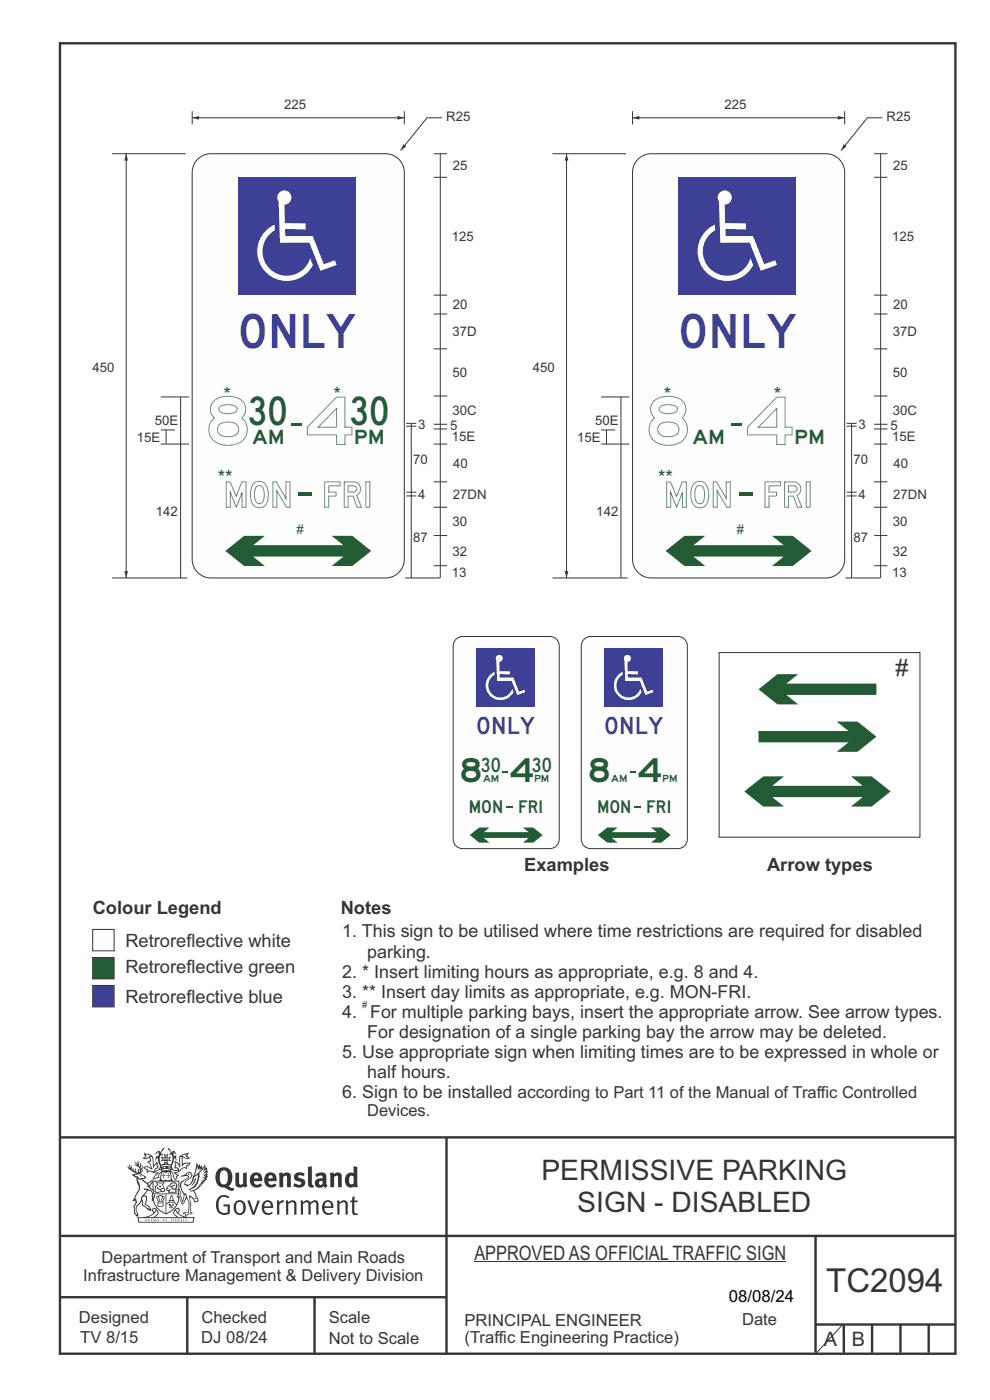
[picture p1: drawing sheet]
<svg xmlns="http://www.w3.org/2000/svg" width="210mm" height="297mm" viewBox="0 0 210 297" stroke-linecap="round" stroke-linejoin="round" font-family="sans-serif">
<g fill="none" stroke="#373435" stroke-width=".51">
<path d="M12.7 9.2h190v278h-190zM12.7 241.3h190M94.7 241.4v45.8M12.7 275.2h82M12.7 262.2h190.1M39.7 275.2v12M66.7 275.2v12M173 262.1v24.9M173 281h29.6M179 281v6M185 281v6M191 281v6"/>
<path d="M197 281v6"/>
</g>
<g fill="#373435">
<path d="M47 248.4a2.55 2.55 0 0 0 0 2.7l.3 .2a.81 .81 0 0 0 1-1v-.5a1.04 1.04 0 0 0-1.1-1.5zM46.3 248.1a1.82 1.82 0 0 1 2.1-.2 1.82 1.82 0 0 1 .9 1.8 2.29 2.29 0 0 1-.8 2l.7 .3h.5l-.2 .6a2.87 2.87 0 0 1-2-.7 2.12 2.12 0 0 1-1.7-3.1z" fill-rule="evenodd"/>
<path d="M49.9 248.9l.8-.2v2a.46 .46 0 0 0 .3 .6 .46 .46 0 0 0 .6-.3v-2.1l.7-.2v2.4l.2 .5-.5 .3-.3-.3a1.02 1.02 0 0 1-1.2 .3 1.02 1.02 0 0 1-.6-1.1z" fill-rule="evenodd"/>
<path d="M54 249.5l-.1 .5h.9a.49 .49 0 0 0-.2-.6 .49 .49 0 0 0-.6 .1zM53.4 249.1a1.34 1.34 0 0 1 1.6-.2 1.34 1.34 0 0 1 .6 1.5v.2h-1.7a.77 .77 0 0 0 .5 .8 .77 .77 0 0 0 .9-.4l.3 .5a1.59 1.59 0 0 1-2 .2 1.59 1.59 0 0 1-.5-2.1z" fill-rule="evenodd"/>
<path d="M57 249.5l-.1 .5h1a.49 .49 0 0 0-.2-.6 .49 .49 0 0 0-.7 .1zM56.4 249.1a1.34 1.34 0 0 1 1.6-.2 1.34 1.34 0 0 1 .7 1.5v.2h-1.8a.77 .77 0 0 0 .5 .8 .77 .77 0 0 0 .9-.4l.4 .5a1.59 1.59 0 0 1-2.1 .2 1.59 1.59 0 0 1-.5-2.1z" fill-rule="evenodd"/>
<path d="M59.2 248.9l.7-.2 .1 .4a.95 .95 0 0 1 1-.3 .95 .95 0 0 1 .7 .8v2.3h-.8v-2.3a.46 .46 0 0 0-.8 .1v2.2h-.8z" fill-rule="evenodd"/>
<path d="M62.6 249.1a1.75 1.75 0 0 1 2-.1l-.2 .5-.6-.2a.43 .43 0 0 0-.6 .3l.4 .3a1.04 1.04 0 0 1 1.2 1.1 1.04 1.04 0 0 1-1.4 1l-1.2-.4 .3-.6 1 .4 .4-.4a.88 .88 0 0 0-1-.5l-.4-.2-.1-.4z" fill-rule="evenodd"/>
<path d="M65.3 247.6l.8-.2 .1 3.8 .3 .2 .1 .4a.88 .88 0 0 1-1 0 .88 .88 0 0 1-.3-1z" fill-rule="evenodd"/>
<path d="M67.8 250.6a.43 .43 0 0 0-.1 .7 .43 .43 0 0 0 .7-.1v-.7zM66.8 249.1a1.7 1.7 0 0 1 2.4 .1v1.9l.3 .4-.4 .5-.5-.4a1.03 1.03 0 0 1-1.7-.1 1.03 1.03 0 0 1 .8-1.5h.7v-.4a.8 .8 0 0 0-1.2 .1z" fill-rule="evenodd"/>
<path d="M70 248.9l.7-.2 .1 .4a.95 .95 0 0 1 1-.3 .95 .95 0 0 1 .7 .8v2.3h-.8v-2.3a.46 .46 0 0 0-.8 .1v2.2h-.8z" fill-rule="evenodd"/>
<path d="M74.3 249.5a1.48 1.48 0 0 0 0 1.7h.5l.2-.1v-1.5l-.3-.2zM75 247.4l.8 .1 .1 4.4h-.7l-.1-.2a1.26 1.26 0 0 1-1.4 0 1.26 1.26 0 0 1-.5-1.3 1.29 1.29 0 0 1 .4-1.4 1.29 1.29 0 0 1 1.4-.1z" fill-rule="evenodd"/>
<path d="M46.4 253.9a1.72 1.72 0 0 1 2.3 0l-.3 .3a1.24 1.24 0 0 0-1.4-.2 1.24 1.24 0 0 0-.6 1.4 1.49 1.49 0 0 0 1.2 1.9l.7-.1v-1.3h-.8l-.1-.4h1.3v1.9a1.93 1.93 0 0 1-2.2 0 1.93 1.93 0 0 1-.7-2.2l.2-.8z" fill-rule="evenodd"/>
<path d="M50.4 255.1a1.65 1.65 0 0 0 .2 2.2 .99 .99 0 0 0 1-1.4 .78 .78 0 0 0-.4-.8 .78 .78 0 0 0-.8 0zM50 254.9a1.33 1.33 0 0 1 1.6-.1 1.33 1.33 0 0 1 .5 1.4 1.31 1.31 0 0 1-1.3 1.6 1.31 1.31 0 0 1-1.2-1.6v-.6z" fill-rule="evenodd"/>
<path d="M52.5 254.7l.4-.1 .9 2.6 .8-2.5h.5l-1.1 3h-.5z" fill-rule="evenodd"/>
<path d="M56.3 255.2l-.2 .7h1.3a.7 .7 0 0 0-.3-.8 .7 .7 0 0 0-.8 .1zM55.9 255a1.22 1.22 0 0 1 1.5-.2 1.22 1.22 0 0 1 .5 1.5h-1.8a.93 .93 0 0 0 .5 1 .93 .93 0 0 0 1.1-.2l.2 .3a1.43 1.43 0 0 1-1.8 .1 1.43 1.43 0 0 1-.6-1.7z" fill-rule="evenodd"/>
<path d="M58.7 254.7l.4-.1 .1 .5 .4-.4 .6-.1-.2 .5a.66 .66 0 0 0-.8 .7v1.9h-.4z" fill-rule="evenodd"/>
<path d="M60.6 254.7l.4-.1 .1 .5a.94 .94 0 0 1 1-.5 .94 .94 0 0 1 .8 .8v2.3h-.5l-.1-2.5a.81 .81 0 0 0-1.2 .3v2.2h-.4z" fill-rule="evenodd"/>
<path d="M63.7 254.7l.5-.1 .1 .5 .4-.3a.78 .78 0 0 1 1.1 .3 .9 .9 0 0 1 1-.5 .9 .9 0 0 1 .8 .8v2.3h-.5l-.1-2.5a.67 .67 0 0 0-1.1 .3v2.2h-.5v-2.4l-.4-.3-.7 .4v2.3h-.5z" fill-rule="evenodd"/>
<path d="M69 255.2l-.1 .7h1.3a.7 .7 0 0 0-.3-.8 .7 .7 0 0 0-.9 .1zM68.7 255a1.22 1.22 0 0 1 1.5-.2 1.22 1.22 0 0 1 .5 1.5h-1.8a.93 .93 0 0 0 .4 1 .93 .93 0 0 0 1.2-.2l.1 .3a1.44 1.44 0 0 1-1.7 .1 1.44 1.44 0 0 1-.6-1.7z" fill-rule="evenodd"/>
<path d="M71.4 254.7l.5-.1 .1 .5a.94 .94 0 0 1 1-.5 .94 .94 0 0 1 .8 .8v2.3h-.5l-.1-2.5a.81 .81 0 0 0-1.2 .3v2.2h-.4z" fill-rule="evenodd"/>
<path d="M74.7 253.9l.5-.1v.9h.7l-.1 .3h-.6v2.2l.1 .2h.5l.1 .3a.75 .75 0 0 1-1.2-.6v-2.1h-.4v-.3h.4z" fill-rule="evenodd"/>
<path d="M30.8 244.9l1.1 .3-.9 .5h-.4l.6-.5zM31.8 245.4h.2a2.44 2.44 0 0 1 .4 1.9l.1 .5 .7-1-.1 .6 .3 .3a.57 .57 0 0 0-.6 .7l-1-.1-.5 .2 .2-.5-.8-.3 .7-.1 .9 .5 .1-.1-.6-1.3-.2-.2h.5zM30.7 244.4l-.1 .5 .2 .4-.6 .4a1.04 1.04 0 0 0 1.4-.1l.2 .6-.3 .1-.2 .4a.94 .94 0 0 1 .8 1.1l-.2-.1a1.16 1.16 0 0 0-1.5-.1l.3 .4 .4 .2 .1 .5 .2 .1 .1-.2a.94 .94 0 0 1 1.1 .2l.8 .1-1.2 1.2a1.13 1.13 0 0 0 1.2-.2l.4-.1-.1-.4 .5-.8a.83 .83 0 0 0-.6 1.1l-.3-.1-.7 .4 1.1-1.4-.5 .1-.5-.1 1.3-.5-.1-.1-.9 .4v-.3l.2-.2 .3 .1 .1-.3-.2-.4v-.6l-.1-.4-.7 1v-.7a1.42 1.42 0 0 0-1.6-1.8z" fill-rule="evenodd"/>
<path d="M38.5 245.2l.5-.2 .7-.1-.6 .3 .8 .5h-.3zM38.3 245.5l.2-.1 .1 2a1.69 1.69 0 0 1 1.6-.6l-.8 .5 .1 .5a1.1 1.1 0 0 0-1.5 .6l-.1-.5-.2-.2h-.5l.3-.4-.3-.7a1.42 1.42 0 0 1 .8 1.1l.2-.1zM37.1 246.2l.1 1-.2 .3 .1 .4h.5l.1 .2a.96 .96 0 0 1-1.1-.1l-.1 .1a1.06 1.06 0 0 0 1.3 .2v.1a.72 .72 0 0 1-1 .2l.3 .5 .6 .2-.4 .2-.1 .6-.2-.3-.4-1.1-.4-.4 .4 .9a1.54 1.54 0 0 0 .7 1.2l.2-.3a.58 .58 0 0 1 .4-.8l.2-.1h-.3l-.5-.3 .9-.5a.93 .93 0 0 1 1.2-.5v.2l.2-.2 .1-.5a.99 .99 0 0 0 .7-.8l-1.3 .1-.3 .2-.1-1.4 .9 .4 .9-.3h-.4l-.5-.4 .4-.7-.6 .2a1.46 1.46 0 0 0-1.4 2.1v.4l-.2-.4z" fill-rule="evenodd"/>
<path d="M35.6 248.9l.2 .1-.1 .3 .4 .1h-.4v.6l-.1-.6h-.3l.3-.1z" fill-rule="evenodd"/>
<path d="M34.6 248.9l.2 .1v.3l.3 .1h-.3l-.1 .6v-.6h-.4l.4-.1z" fill-rule="evenodd"/>
<path d="M34.3 248.8a.57 .57 0 0 1 .9 .2 .57 .57 0 0 1 .9-.2l.2 1.4h-.2a.57 .57 0 0 1-.9 0 .69 .69 0 0 1-1.1 0zM34.2 248.1l-.3 2.1-.2 .4h3l-.2-.4-.3-2.1h-.2v.2l-.8-.1-.8 .1v-.2z" fill-rule="evenodd"/>
<path d="M34.2 252.4a.3 .3 0 0 0 .6 0 .3 .3 0 0 0-.6 0zM33.3 250.9l.3 .3-.3 .4a.79 .79 0 0 0 0 1.3l.8-.2-.1-.3a.55 .55 0 0 1-.7-.6l.1-.1 .2 .3 .3 .2 .8-.2-.4-.7 .4-.4-.7 .2zM33 250.7l1.1 .2 .9-.2-.4 .6 .4 1.2a.56 .56 0 0 1-.8 .3l-.2 .1a.73 .73 0 0 1-.9 .1 .73 .73 0 0 1-.3-1v-.4l.6-.4z" fill-rule="evenodd"/>
<path d="M35.6 251.8l.7-.4a.58 .58 0 0 1 1-.1 .58 .58 0 0 1-.4 .9l-.3-.3a.43 .43 0 0 1 .6-.4 .57 .57 0 0 0-.8 .2l-.2-.1-.3 .1 .4 .2a.55 .55 0 0 0 .9 .4v.5h-1.3l.3-.4-.1-.1-.6 .1 .2-.3-.2-.1zM35.4 251.8l-.1 .2a.39 .39 0 0 0 .2 .6h.3l-.2 .4h1.9l-.1-.8a.86 .86 0 0 0-.1-1.3 .86 .86 0 0 0-1.3 .4z" fill-rule="evenodd"/>
<path d="M36 254.8h.8v.2h-.8zM36.4 253.8l.2 .8h-.4zM36.4 253.5l-.3 .5-.1 .6h-.2v.4l-.7 .4 .2 .1a1.48 1.48 0 0 1 2.1 .2l.2-.1-.6-.5v-.5h-.2l-.1-.6z" fill-rule="evenodd"/>
<path d="M35.8 255.4l.4 .1 .1 .3 .3-.2-.2-.2a.38 .38 0 0 1 .5 .5l-.2-.2-.3 .2 .3 .2-.3 .3-.1-.4-.4 .4-.1-.2 .4-.3-.1-.1-.2 .1z" fill-rule="evenodd"/>
<path d="M34.5 254h.2v.2l-.2 .6h-.2zM33.6 255.3h.9v.2a.55 .55 0 0 1-.8 .4v-.2l-.2-.1zM33.4 254h.2l.2 .8h-.2zM33.6 255l.8-.1 .1 .2h-.8zM33.8 253.7h.5l-.2 1.1h-.1zM33.3 253.8l-.1 .3 .3 1.1a.48 .48 0 0 0-.1 .6 .48 .48 0 0 0 .5 .2h.5a.49 .49 0 0 0 .2-.8l.3-1.1-.1-.3a1.42 1.42 0 0 0-1.5 0z" fill-rule="evenodd"/>
<path d="M33.7 251.5l.4 .1 .1 .3h-.3z" fill-rule="evenodd"/>
<path d="M41.3 250.1l.3-.2-.2 .8-.6 .8h-.2l.5-.7z" fill-rule="evenodd"/>
<path d="M39.7 249l.3-.2 .5 .2a.88 .88 0 0 1-.6 1.1 1.22 1.22 0 0 0-.8 1.3l.5 .2a.72 .72 0 0 0 .9-.4l.5-.8 .2-.6 .8-.6v.2a2.85 2.85 0 0 1-2 2.9l.1 .1a2.13 2.13 0 0 0 1.9-1.5v-.3a2.01 2.01 0 0 0 .3-1.7l1.1-1.3-.4 1 .7-.5-.7 1 .8-.4-.8 .8 .7-.2-.9 .6 .8-.1-.8 .4h.7l-.8 .3 .3 .2h-.4l.2 .3h-.4l.2 .3h-.4l.1 .2h-.1a2.16 2.16 0 0 1-2 1.1l.1 .2 .4-.1a.76 .76 0 0 1 .7 .8l.5 1.2-.6 .2a1.45 1.45 0 0 0-1.1-1.3l.2 1.8-.1 1.8 .4 .3a1.07 1.07 0 0 0-1.2 .4v-.3l-.5-.2a.87 .87 0 0 1 1.1-.1v-.7a4.4 4.4 0 0 0-.6-3.1l-.1-.3h-.2a2.16 2.16 0 0 1-.7-2.2l.3-.4 1.2-.7a.55 .55 0 0 0-.4-.8zM37.8 252.4a.76 .76 0 0 1 .3 1.1l.6 1.6 .4-1.7 .2 .1a.61 .61 0 0 1-.1 .9l-.3 .8-.2 .1-.7-1.6-.3 .1a1.18 1.18 0 0 0 .1-1.4zM41.8 247.5l.2 .7 .3-.5v.6l.4-.5a1.9 1.9 0 0 1-1.2 1.4l-.3 .3zM38.2 249.6l1.4-.2 .2 .2v.3l-.5 .2a1.26 1.26 0 0 0-.9 1.9l.2 .7a1.84 1.84 0 0 1 .1 2.1l-.4-1.4a.96 .96 0 0 0-.4-1.2l-.4 .2a.78 .78 0 0 1 0 1.3l.1 .3h.4l.4 1.1a.38 .38 0 0 0 .2 .4 .38 .38 0 0 0 .4-.1l.6-1.2a2.94 2.94 0 0 1 .4 2.5l-.1 .4h-.8l-.3 .4v.2l.4-.1 .1 .4 .2 .1a1.02 1.02 0 0 1 1.3-.5v-.4l-.3-.1 .1-1.8-.3-1.3h.1a1.14 1.14 0 0 1 .8 1 .63 .63 0 0 0 .8-.2 .63 .63 0 0 0-.2-.9l-.6-1.2 .9-.6 .2-.4h.3l-.1-.2h.4l-.1-.3h.3l-.1-.3 .5-.1-.2-.2 .6-.4v-.2h-.2l.4-.5h-.3l.3-.5-.4 .1 .4-.5v-.3l-.3 .2 .2-.7-.1-.2-.4 .3v-.8l-.6 .8-.2-.8-.2 .5-.3-.7-.1 .6-.5-.8-.1 1.4-.6 1.8a1.81 1.81 0 0 1-1 1.5l-.6-.2a1.75 1.75 0 0 1 1.1-1.2 .75 .75 0 0 0 .1-1.3 .75 .75 0 0 0-1.2 .4z" fill-rule="evenodd"/>
<path d="M41.2 254.1h.3l.2 .2-.4 .1z" fill-rule="evenodd"/>
<path d="M29.4 258.4h11.6l-.1 .8h-11.4zM31.3 258.2l.5-.1a2.48 2.48 0 0 0 1.4-1.3l.3 .5-.5 .6-.5 .3zM32.5 256.6l.3-.2 .2 .1-.3 .7zM37.2 256.8a2.65 2.65 0 0 0 1.8 1.4h-1.1l-.5-.3-.5-.6zM37.4 256.5l.2-.1 .3 .2-.3 .6zM29.2 258.2l.1 1.2h11.8l.2-1.1-.2-.1a4.1 4.1 0 0 1-3.3-.9l.3-.4-.1-.6a1.06 1.06 0 0 0-1.3 1l.2 .4 .6 .5h-4.7l.3-.1a.84 .84 0 0 0 .6-.8 .84 .84 0 0 0-.5-.8l-.3-.2h-.5l-.1 .6 .3 .4a4.2 4.2 0 0 1-3.4 .9z" fill-rule="evenodd"/>
<path d="M31 258.7l.1 .2h-.2zM31 258.5l-.3 .6 .4-.2 .2 .2z" fill-rule="evenodd"/>
<path d="M31.3 258.6h.3v.4a.25 .25 0 0 0 .2-.1 .25 .25 0 0 0-.1-.3h.1a.29 .29 0 0 1 0 .4 .29 .29 0 0 1-.4 0 .29 .29 0 0 1 0-.4z" fill-rule="evenodd"/>
<path d="M32.2 258.6a.22 .22 0 0 1 .3 .2 .22 .22 0 0 1-.3 .2zM32 258.6l.1 .4a.33 .33 0 0 0 .4 0 .33 .33 0 0 0 0-.4 .33 .33 0 0 0-.5 0z" fill-rule="evenodd"/>
<path d="M32.9 258.7l.1 .2h-.2zM32.9 258.5l-.2 .6 .3-.2 .2 .2z" fill-rule="evenodd"/>
<path d="M33.3 258.6h.2l.1 .1 .2-.1-.2 .2 .2 .3-.3-.3-.1 .3h-.1l.2-.3z" fill-rule="evenodd"/>
<path d="M34.7 258.7l.1 .2h-.2zM34.7 258.5l-.3 .6 .4-.2 .2 .2z" fill-rule="evenodd"/>
<path d="M35 258.5h.5l-.2 .1v.5h-.2l.1-.5z" fill-rule="evenodd"/>
<path d="M36.2 258.6l.3-.1-.1 .1v.2h.1h-.1v.3h-.2z" fill-rule="evenodd"/>
<path d="M36.7 258.6h.2v.5h-.2z" fill-rule="evenodd"/>
<path d="M37.3 258.6a.22 .22 0 0 1 .3 .2 .22 .22 0 0 1-.3 .2zM37.1 258.6v.4a.33 .33 0 0 0 .5 0 .33 .33 0 0 0 0-.4 .33 .33 0 0 0-.5 0z" fill-rule="evenodd"/>
<path d="M37.8 258.6l.4-.1-.2 .1v.2h.1h-.1v.2l.2 .1h-.4z" fill-rule="evenodd"/>
<path d="M38.4 258.6h.2l-.1 .4 .2 .1h-.3z" fill-rule="evenodd"/>
<path d="M38.9 258.6h.2v.5h-.2z" fill-rule="evenodd"/>
<path d="M39.3 258.6h.2h-.1l.2 .3-.2 .2-.1-.1v-.1l.2 .1z" fill-rule="evenodd"/>
<path d="M34.2 247.4a1.51 1.51 0 0 1 2 .2 2.67 2.67 0 0 0-2.1 0zM35.7 247.6l.4 .1 .1 .3-.4-.1zM34.6 247.6h.5l.1 .2h-.4zM34 247.8l.3 .2h-.3zM34.9 246.9l.3-.2 .3 .2zM34.9 245.6l.2 .1v.3h-.2zM35 245.1l.2 .2 .2-.2-.1 .3h-.2zM35.1 246.3h.2l.1 .4-.2-.2-.2 .2zM35.3 245.7l.2-.1v.4h-.2zM34.4 245.7h.3l.1 .3-.4 .1 .2-.2zM35.7 245.7h.3l-.2 .2 .2 .2-.4-.1zM32.7 244.9l1-.5-.1 1-.2-.2-.3 .2-.3 1.1 .5-1 .3 .9a1.84 1.84 0 0 1 .2 1.7l.4 .1a2.48 2.48 0 0 1 2.2 0l.2-.2-.2-.7 .7-1.8 .4 .7-.2-1-.2-.1-.2 .3v-.9l.6 .4-.6-.8-.3 .1-.1 .4-.5-.9-.5-.3 .2 .5 .6 .5-.5 .8 .4-.4a2.06 2.06 0 0 1 0 2.3l-.5-.2-.2-.6 .1-.1 .8 .2-.4-.5 .4-.5-.7 .2-.2-.2 .2-.7-.5 .4-.5-.4 .2 .7-.2 .2-.7-.2 .4 .5-.4 .5 .8-.2 .1 .1-.2 .6-.5 .2a2.02 2.02 0 0 1 0-2.2l.3 .5-.1-.7-.3-.1 .8-1.2-.4 .3-.5 .8-.2-.3a.8 .8 0 0 0-.8 .5z" fill-rule="evenodd"/>
<path d="M29.2 250.1l.3 .1a.61 .61 0 0 1 .8 .4l.3 .2a.8 .8 0 0 1 .6 1l.4 .1 .5 .5a1 1 0 0 1 .5 1.1l-.1 .7v-.5h-.1a.96 .96 0 0 0-.8-1.3l-.2-.2h-.7l-.1-.1-.1 .1 .1 .3h.6l-1.2 1.3-.2 1-.4 .6a1.33 1.33 0 0 0-.5 1.8l.2 .5a1.26 1.26 0 0 1-.5-1.5l-.1-.3a1.56 1.56 0 0 0 .4-1.7l-.3 .2 .2-.5a3.2 3.2 0 0 0 .7-3zM30.4 253.9h.4a2.06 2.06 0 0 1-.1 1.6l.7 .5 .4 .4-.6-.1-.8-.6-.1-.9a.51 .51 0 0 1 .1-.9zM28.6 249.3a1.52 1.52 0 0 1 2.1 .5l-1.1 .2-.2-.1-.1-.4h-.5zM27.5 247v.8l-.3-.4h-.1a3.1 3.1 0 0 0 1.9 1.6l-1 .1 .5 .6 .5 .1 .1 1.1a1.84 1.84 0 0 1-.3 2.5l-.4 .9-.3 .4 .2 .1 .4-.1 .1 .4-.2 .5-.3 .2 .1 1.7h.2l.3 .5 .1 .1 .4-.1-.1-.5a1.3 1.3 0 0 1-.1-1.7l.9-1 .1 1.1 .6 .2 .5 .5 .1-.1 .2 .3h.5a1.85 1.85 0 0 0-1.2-1.4l.1-.3a1.39 1.39 0 0 0 0-1.4l-.5-.1 .5-.5a.66 .66 0 0 1 .9-.4 .66 .66 0 0 1 .3 .9l-.1 .4 .2-.1v.2l-.1 .3 .2 .5 .1-.3a2.24 2.24 0 0 0 .1-2.2 .73 .73 0 0 1-.7-.7 .73 .73 0 0 1 .6-.7v-.2a.94 .94 0 0 0-.9 .8 .48 .48 0 0 1-.1-.6 .48 .48 0 0 1 .5-.2l.5-.3a.51 .51 0 0 0-.8 .2l-.5 .2-1-.8h.6l.2-.5-1.2-.7 .5-.5v-.3l-.5 .4 .1-.2a.69 .69 0 0 0 .2-1v.4l-.2 .3v-1.1l-.3-.2 .1 .6-.1 .2-.4-1.3v.7l-.6-.4 .5 .7-.6-.2 .3 .3a1 1 0 0 1 .7 1.4l-.2-.8v.9l-.5-.2v-.8l-.2 .7-.2-.1-.1-.6-.2 .4-.2-.2 .1-.7-.2 .5z" fill-rule="evenodd"/>
<path d="M29.6 249.4l.2-.1 .3 .2z" fill-rule="evenodd"/>
<path d="M32.4 250.5h5.6v2l-.2-.1v-1.7h-5.2v2.5h5.2v-.8l.1 .2-.1 1.1v-.3h-2.5v4a4.1 4.1 0 0 0 2.6-3.6l.1-.1a4 4 0 0 1-2.8 3.9 4.2 4.2 0 0 1-2.8-4.7l.1 1.2 .1-.1a3.8 3.8 0 0 0 2.5 3.4v-4h-2.5l-.2-.9z" fill-rule="evenodd"/>
<circle cx="40" cy="249.1" r=".17"/>
</g>
<path d="M19.7 203.1h4.5v4.6h-4.5z" fill-rule="evenodd" fill="#235b35" stroke="#373435" stroke-width=".21"/>
<path d="M19.7 209.1h4.5v4.5h-4.5z" fill-rule="evenodd" fill="#3e4095" stroke="#373435" stroke-width=".21"/>
<path d="M19.7 197.2h4.5v4.5h-4.5z" fill-rule="evenodd" fill="#fefefe" stroke="#373435" stroke-width=".21"/>
<g fill="#235b35">
<path d="M160.9 155.1h19.1l-2.5-2h4.4l4 3.2-4 3.2h-4.4l2.5-2h-19.1z" fill-rule="evenodd"/>
<path d="M157.9 167.9l4-3.2h4.4l-2.5 2h19.2l-2.5-2h4.4l4 3.2-4 3.2h-4.4l2.5-2h-19.2l2.5 2h-4.4z" fill-rule="evenodd"/>
<path d="M160.9 146.2l4-3.2h4.4l-2.5 2h19.1v2.4h-19.1l2.5 2h-4.4z" fill-rule="evenodd"/>
</g>
<path d="M152.5 138.4h42.6v39.2h-42.6zM100.6 267.7h66.2M178.8 280.9l-5.7 6.2" fill="none" stroke="#373435" stroke-width=".21"/>
<path d="M135.3 33.8a3.9 3.9 0 0 1 2.8-1.2h37.1a4 4 0 0 1 4 4v82.1a4 4 0 0 1-4 3.9h-37.1a4 4 0 0 1-3.9-3.9v-82.1a3.9 3.9 0 0 1 1.1-2.8z" fill-rule="evenodd" fill="#fefefe" stroke="#373435" stroke-width=".21"/>
<path d="M141.2 116.9l4-3.2h4.4l-2.5 2h19.2l-2.5-2h4.4l4 3.2-4 3.2h-4.4l2.5-2h-19.2l2.5 2h-4.4z" fill-rule="evenodd" fill="#235b35"/>
<path d="M134.2 25h45" fill="none" stroke="#373435" stroke-width=".21"/>
<g fill="#373435">
<path d="M177.7 24.6l1.5 .4-1.5 .4z"/>
<path d="M134.2 25l1.4-.4v.8z"/>
</g>
<path d="M187.2 25h-3.2l-5.6 6.9" fill="none" stroke="#373435" stroke-width=".21"/>
<path d="M179 30.6l.6 .5-1.2 .8z" fill="#373435"/>
<g fill="none" stroke="#373435" stroke-width=".21">
<path d="M134.2 23.6v2.8M179.2 23.6v2.8M185.4 32.6h2.8M185.4 37.6h2.8M186.8 32.6v58.4M185.4 66.6h2.8M185.4 74h2.8M185.4 62.6h2.8M185.4 90h2.8M185.4 94.2h2.8M185.4 91h2.8M185.4 84h2.8"/>
<path d="M185.4 113.6h2.8M185.4 107.6h2.8M185.4 102.2h2.8M186.8 102.2v20.4M185.4 120h2.8"/>
</g>
<path d="M143.9 37.6h25v25h-25z" fill-rule="evenodd" fill="#3e4095"/>
<path d="M152.5 41a1.5 1.5 0 0 1 2.6 .2 1.5 1.5 0 0 1-1.4 2.2l.1 3.9 4.4 .1v1.3l-4.3-.1v1.5l5.8-.1 2.4 6.1 2.3-.9 .4 1-3.4 1.2-2.4-5.9h-6.2l-.3-8.7-.2-.4a1.5 1.5 0 0 1 .2-1.4zM149.7 49l2-1.4v1.2a5.2 5.2 0 0 0-.7 8.6 5.2 5.2 0 0 0 8.2-2.6l.6 1.5a6.3 6.3 0 0 1-9.2 2.1 6.3 6.3 0 0 1-.9-9.4z" fill-rule="evenodd" fill="#fefefe"/>
<path d="M155.2 89.8h2.2v.6h-2.2z" fill="#235b35"/>
<path d="M186.8 91v11.2M179.3 122.6h7.4" fill="none" stroke="#373435" stroke-width=".21"/>
<path d="M156.7 104.4h3v.8h-3z" fill="#235b35"/>
<path d="M120.2 32.6v90M131.7 94.2v28.4M179.6 90.4h2.1M179.6 89.8h2.1M180.6 89.8v32.8M179.6 105.2h2.1M179.6 104.4h2.1" fill="none" stroke="#373435" stroke-width=".21"/>
<g fill="#373435">
<path d="M119.8 121.2h.8l-.4 1.4z"/>
<path d="M120.2 32.6l.4 1.5h-.8z"/>
</g>
<path d="M117.2 32.6h15.6M127.5 94.2h6M127.5 84.2h6M127.5 91.2h3M128.6 91.2v3M131.7 84.2v10M117.2 122.6h15.9" fill="none" stroke="#373435" stroke-width=".21"/>
<path d="M41.9 33.8a3.9 3.9 0 0 1 2.8-1.2h37.1a4 4 0 0 1 4 4v82.1a4 4 0 0 1-4 3.9h-37.1a4 4 0 0 1-3.9-3.9v-82.1a3.9 3.9 0 0 1 1.1-2.8z" fill-rule="evenodd" fill="#fefefe" stroke="#373435" stroke-width=".21"/>
<path d="M47.8 116.9l4-3.2h4.4l-2.5 2h19.2l-2.5-2h4.4l3.9 3.2-3.9 3.2h-4.4l2.5-2h-19.2l2.5 2h-4.4z" fill-rule="evenodd" fill="#235b35"/>
<path d="M40.8 25h45" fill="none" stroke="#373435" stroke-width=".21"/>
<g fill="#373435">
<path d="M84.3 24.6l1.5 .4-1.5 .4z"/>
<path d="M40.8 25l1.4-.4v.8z"/>
</g>
<path d="M93.8 25h-3.2l-5.6 6.9" fill="none" stroke="#373435" stroke-width=".21"/>
<path d="M85.6 30.6l.6 .5-1.2 .8z" fill="#373435"/>
<g fill="none" stroke="#373435" stroke-width=".21">
<path d="M40.8 23.6v2.8M85.8 23.6v2.8M92 32.6h2.8M92 37.6h2.8M93.4 32.6v58.4M92 66.6h2.8M92 74h2.8M92 62.6h2.8M92 90h2.8M92 94.2h2.8M92 91h2.8M92 84h2.8"/>
<path d="M92 113.6h2.8M92 107.6h2.8M92 102.2h2.8M93.4 102.2v20.4M92 120h2.8"/>
</g>
<path d="M50.5 37.6h25v25h-25z" fill-rule="evenodd" fill="#3e4095"/>
<path d="M59.1 41a1.5 1.5 0 0 1 2.6 .2 1.5 1.5 0 0 1-1.4 2.2l.1 3.9 4.4 .1v1.3l-4.3-.1v1.5l5.8-.1 2.4 6.1 2.3-.9 .4 1-3.4 1.2-2.4-5.9h-6.2l-.3-8.7-.2-.4a1.5 1.5 0 0 1 .2-1.4zM56.3 49l1.9-1.4 .1 1.2a5.2 5.2 0 0 0-.7 8.6 5.2 5.2 0 0 0 8.2-2.6l.6 1.5a6.3 6.3 0 0 1-9.2 2.1 6.3 6.3 0 0 1-.9-9.4z" fill-rule="evenodd" fill="#fefefe"/>
<path d="M61.7 89.8h2.3v.6h-2.3z" fill="#235b35"/>
<path d="M93.4 91v11.2M85.9 122.6h7.4" fill="none" stroke="#373435" stroke-width=".21"/>
<path d="M63.3 104.4h2.9v.8h-2.9z" fill="#235b35"/>
<path d="M26.8 32.6v90M38.3 94.2v28.4M86.2 90.4h2.1M86.2 89.8h2.1M87.2 89.8v32.8M86.2 105.2h2.1M86.2 104.4h2.1" fill="none" stroke="#373435" stroke-width=".21"/>
<g fill="#373435">
<path d="M26.4 121.2h.8l-.4 1.4z"/>
<path d="M26.8 32.6l.4 1.5h-.8z"/>
</g>
<path d="M23.8 32.6h15.6M34.1 94.2h6M34.1 84.2h6M34.1 91.2h3M35.2 91.2v3M38.3 84.2v10M23.8 122.6h15.9" fill="none" stroke="#373435" stroke-width=".21"/>
<path d="M123.9 135.6l.9-.5 .5-.1h18.5a1.99 1.99 0 0 1 2 2v41a1.99 1.99 0 0 1-2 2h-18.5a1.99 1.99 0 0 1-2-2v-41l.1-.5z" fill-rule="evenodd" fill="#fefefe" stroke="#373435" stroke-width=".21"/>
<path d="M126.8 177.2l2-1.6h2.2l-1.2 1h9.5l-1.2-1h2.2l2 1.6-2 1.6h-2.2l1.2-1h-9.5l1.2 1h-2.2z" fill-rule="evenodd" fill="#235b35"/>
<path d="M128.2 137.5h12.5v12.5h-12.5z" fill-rule="evenodd" fill="#3e4095"/>
<path d="M132.5 139.1a.75 .75 0 0 1 1.3 .3 .75 .75 0 0 1-.7 1v2h2.2v.7l-2.2-.1 .1 .8 2.9-.1 1.2 3 1.1-.4 .2 .5-1.7 .6-1.2-2.9h-3.1l-.1-4.4-.2-.4zM131.1 143.2l.9-.7 .1 .6a2.58 2.58 0 0 0-.4 4.3 2.58 2.58 0 0 0 4.1-1.3l.3 .7a3.1 3.1 0 0 1-4.6 1.1 3.1 3.1 0 0 1-.4-4.7z" fill-rule="evenodd" fill="#fefefe"/>
<g fill="#235b35">
<path d="M133.8 163.6h1.1v.3h-1.1z" fill-rule="evenodd"/>
<path d="M134.6 170.9h1.4v.4h-1.4z" fill-rule="evenodd"/>
</g>
<path d="M96.7 135.6l.9-.5 .5-.1h18.5a1.99 1.99 0 0 1 2 2v41a1.99 1.99 0 0 1-2 2h-18.5a1.99 1.99 0 0 1-2-2v-41l.1-.5z" fill-rule="evenodd" fill="#fefefe" stroke="#373435" stroke-width=".21"/>
<path d="M99.6 177.2l2-1.6h2.2l-1.2 1h9.6l-1.3-1h2.2l2 1.6-2 1.6h-2.2l1.3-1h-9.6l1.2 1h-2.2z" fill-rule="evenodd" fill="#235b35"/>
<path d="M101 137.5h12.5v12.5h-12.5z" fill-rule="evenodd" fill="#3e4095"/>
<path d="M105.4 139.1a.75 .75 0 0 1 1.2 .3 .75 .75 0 0 1-.7 1l.1 2h2.2v.7l-2.2-.1v.8l2.9-.1 1.2 3 1.2-.4 .1 .5-1.7 .6-1.1-2.9h-3.2l-.1-4.4-.1-.4zM103.9 143.2l1-.7v.6a2.58 2.58 0 0 0-.3 4.3 2.58 2.58 0 0 0 4-1.3l.3 .7a3.1 3.1 0 0 1-4.6 1.1 3.1 3.1 0 0 1-.4-4.7z" fill-rule="evenodd" fill="#fefefe"/>
<g fill="#235b35">
<path d="M106.6 163.6h1.1v.3h-1.1z" fill-rule="evenodd"/>
<path d="M107.4 170.9h1.5v.4h-1.5z" fill-rule="evenodd"/>
</g>
<g font-size="14" fill="#235b35">
<text x="43.6" y="94.3">8</text>
<text x="64.8" y="94.3">4</text>
<text x="137" y="94.3">8</text>
<text x="158.2" y="94.3">4</text>
</g>
<g font-size="10" fill="#3e4095">
<text x="50.4" y="73.9">ONLY</text>
<text x="143.8" y="73.9">ONLY</text>
</g>
<g font-size="8.3" fill="#235b35">
<text x="52.6" y="90.1">30</text>
<text x="74.1" y="90.1">30</text>
</g>
<g font-size="7" fill="#235b35">
<text x="97.6" y="165.8">8</text>
<text x="108.1" y="165.8">4</text>
<text x="124.7" y="165.8">8</text>
<text x="135.3" y="165.8">4</text>
</g>
<text font-size="7" fill="#373435" x="175.3" y="274.2">TC2094</text>
<g font-size="6" fill="#373435">
<text x="114.9" y="250.4">PERMISSIVE PARKING</text>
<text x="122.5" y="257.1">SIGN - DISABLED</text>
</g>
<g font-size="5.4" fill="#235b35">
<text x="48" y="107.6">MON</text>
<text x="68.9" y="107.6">FRI</text>
<text x="141.4" y="107.6">MON</text>
<text x="162.3" y="107.6">FRI</text>
</g>
<text font-size="5" fill="#373435" x="189.9" y="143.3">#</text>
<g font-size="5" fill="#3e4095">
<text x="100.9" y="155.7">ONLY</text>
<text x="128.1" y="155.7">ONLY</text>
</g>
<g font-size="4.2" fill="#235b35">
<text x="53.5" y="94.2">AM</text>
<text x="75.1" y="94.2">PM</text>
<text x="146.9" y="94.2">AM</text>
<text x="168.5" y="94.2">PM</text>
<text x="102" y="163.8">30</text>
<text x="112.8" y="163.8">30</text>
</g>
<g font-size="4.2" fill="#373435">
<text x="100.6" y="267.2">APPROVED AS OFFICIAL TRAFFIC SIGN</text>
<text x="174.7" y="285.6">A</text>
<text x="180.7" y="285.6">B</text>
</g>
<g font-size="4.1" fill="#235b35">
<text x="47.4" y="85">*</text>
<text x="70.8" y="85">*</text>
<text x="140.8" y="85">*</text>
<text x="164.2" y="85">*</text>
<text x="46.2" y="102.8">**</text>
<text x="139.6" y="102.8">**</text>
</g>
<g font-size="3.9" fill="#373435">
<text x="111.2" y="184.7">Examples</text>
<text x="162.7" y="184.7">Arrow types</text>
<text x="19.7" y="193.9">Colour Legend</text>
<text x="72.3" y="193.9">Notes</text>
<text x="26.6" y="200.8">Retroreflective white</text>
<text x="26.6" y="206.5">Retroreflective green</text>
<text x="26.6" y="212.7">Retroreflective blue</text>
</g>
<g font-size="3.8" fill="#373435">
<text x="72.6" y="198.9">1. This sign to be utilised where time restrictions are required for disabled</text>
<text x="77.9" y="203.1">parking.</text>
<text x="72.6" y="207.4">2. * Insert limiting hours as appropriate, e.g. 8 and 4.</text>
<text x="72.6" y="211.6">3. ** Insert day limits as appropriate, e.g. MON-FRI.</text>
<text x="72.6" y="215.9">4.</text>
<text x="78.5" y="215.9">For multiple parking bays, insert the appropriate arrow. See arrow types.</text>
<text x="77.9" y="220.1">For designation of a single parking bay the arrow may be deleted.</text>
<text x="72.6" y="224.4">5. Use appropriate sign when limiting times are to be expressed in whole or</text>
<text x="72.6" y="232.8">6. Sign to be installed according to Part 11 of the Manual of Traffic Controlled</text>
<text x="77.9" y="228.6">half hours.</text>
</g>
<text font-size="3.6" x="154.6" y="276.2">08/08/24</text>
<g font-size="3.5" fill="#373435">
<text x="77.9" y="236.8">Devices.</text>
<text x="21.6" y="267.9">Department of Transport and Main Roads</text>
<text x="17.7" y="271.8">Infrastructure Management &amp; Delivery Division</text>
<text x="16.7" y="280.6">Designed</text>
<text x="42.7" y="280.6">Checked</text>
<text x="69.7" y="280.6">Scale</text>
<text x="98.5" y="281.3">PRINCIPAL ENGINEER</text>
<text x="157.4" y="281.2">Date</text>
<text x="17" y="284.8">TV 8/15</text>
<text x="42.7" y="284.8">DJ 08/24</text>
<text x="69.7" y="285.2">Not to Scale</text>
<text x="98.5" y="284.8">(Traffic Engineering Practice)</text>
</g>
<g font-size="2.8" fill="#373435">
<text x="60.3" y="23">225</text>
<text x="153.7" y="23">225</text>
<text x="94.6" y="25.7">R25</text>
<text x="188" y="25.7">R25</text>
<text x="96.1" y="36.1">25</text>
<text x="189.5" y="36.1">25</text>
<text x="95.8" y="51.1">125</text>
<text x="189.2" y="51.1">125</text>
<text x="96.1" y="65.6">20</text>
<text x="189.5" y="65.6">20</text>
<text x="96" y="71.3">37D</text>
<text x="189.4" y="71.3">37D</text>
<text x="19.6" y="78.9">450</text>
<text x="96" y="80">50</text>
<text x="113" y="78.9">450</text>
<text x="189.4" y="80">50</text>
<text x="96" y="88">30C</text>
<text x="189.4" y="88">30C</text>
<text x="29" y="93.7">15E</text>
<text x="32.9" y="90.2">50E</text>
<text x="88.7" y="91.1">3</text>
<text x="95.5" y="91.3">5</text>
<text x="95.8" y="93.6">15E</text>
<text x="122.4" y="93.7">15E</text>
<text x="126.3" y="90.2">50E</text>
<text x="182.1" y="91.1">3</text>
<text x="188.9" y="91.3">5</text>
<text x="189.2" y="93.6">15E</text>
<text x="87.6" y="98.4">70</text>
<text x="96.1" y="99.2">40</text>
<text x="181" y="98.4">70</text>
<text x="189.5" y="99.2">40</text>
<text x="88.7" y="105.8">4</text>
<text x="96.1" y="105.9">27DN</text>
<text x="182.1" y="105.8">4</text>
<text x="189.5" y="105.9">27DN</text>
<text x="33.1" y="109.4">142</text>
<text x="96" y="111.6">30</text>
<text x="126.5" y="109.4">142</text>
<text x="189.4" y="111.6">30</text>
<text x="87.6" y="114.9">87</text>
<text x="96" y="117.9">32</text>
<text x="181" y="114.9">87</text>
<text x="189.4" y="117.9">32</text>
<text x="95.8" y="122.3">13</text>
<text x="189.2" y="122.3">13</text>
</g>
<g font-size="2.8" fill="#235b35">
<text x="62.9" y="113.2">#</text>
<text x="156.3" y="113.2">#</text>
</g>
<g font-size="2.7" fill="#235b35">
<text x="99.7" y="172.5">MON</text>
<text x="110.2" y="172.5">FRI</text>
<text x="126.9" y="172.5">MON</text>
<text x="137.3" y="172.5">FRI</text>
</g>
<g font-size="2.1" fill="#235b35">
<text x="102.5" y="165.8">AM</text>
<text x="113.3" y="165.8">PM</text>
<text x="129.7" y="165.8">AM</text>
<text x="140.5" y="165.8">PM</text>
</g>
<text font-size="2" fill="#373435" x="76.8" y="213.9">#</text>
</svg>
